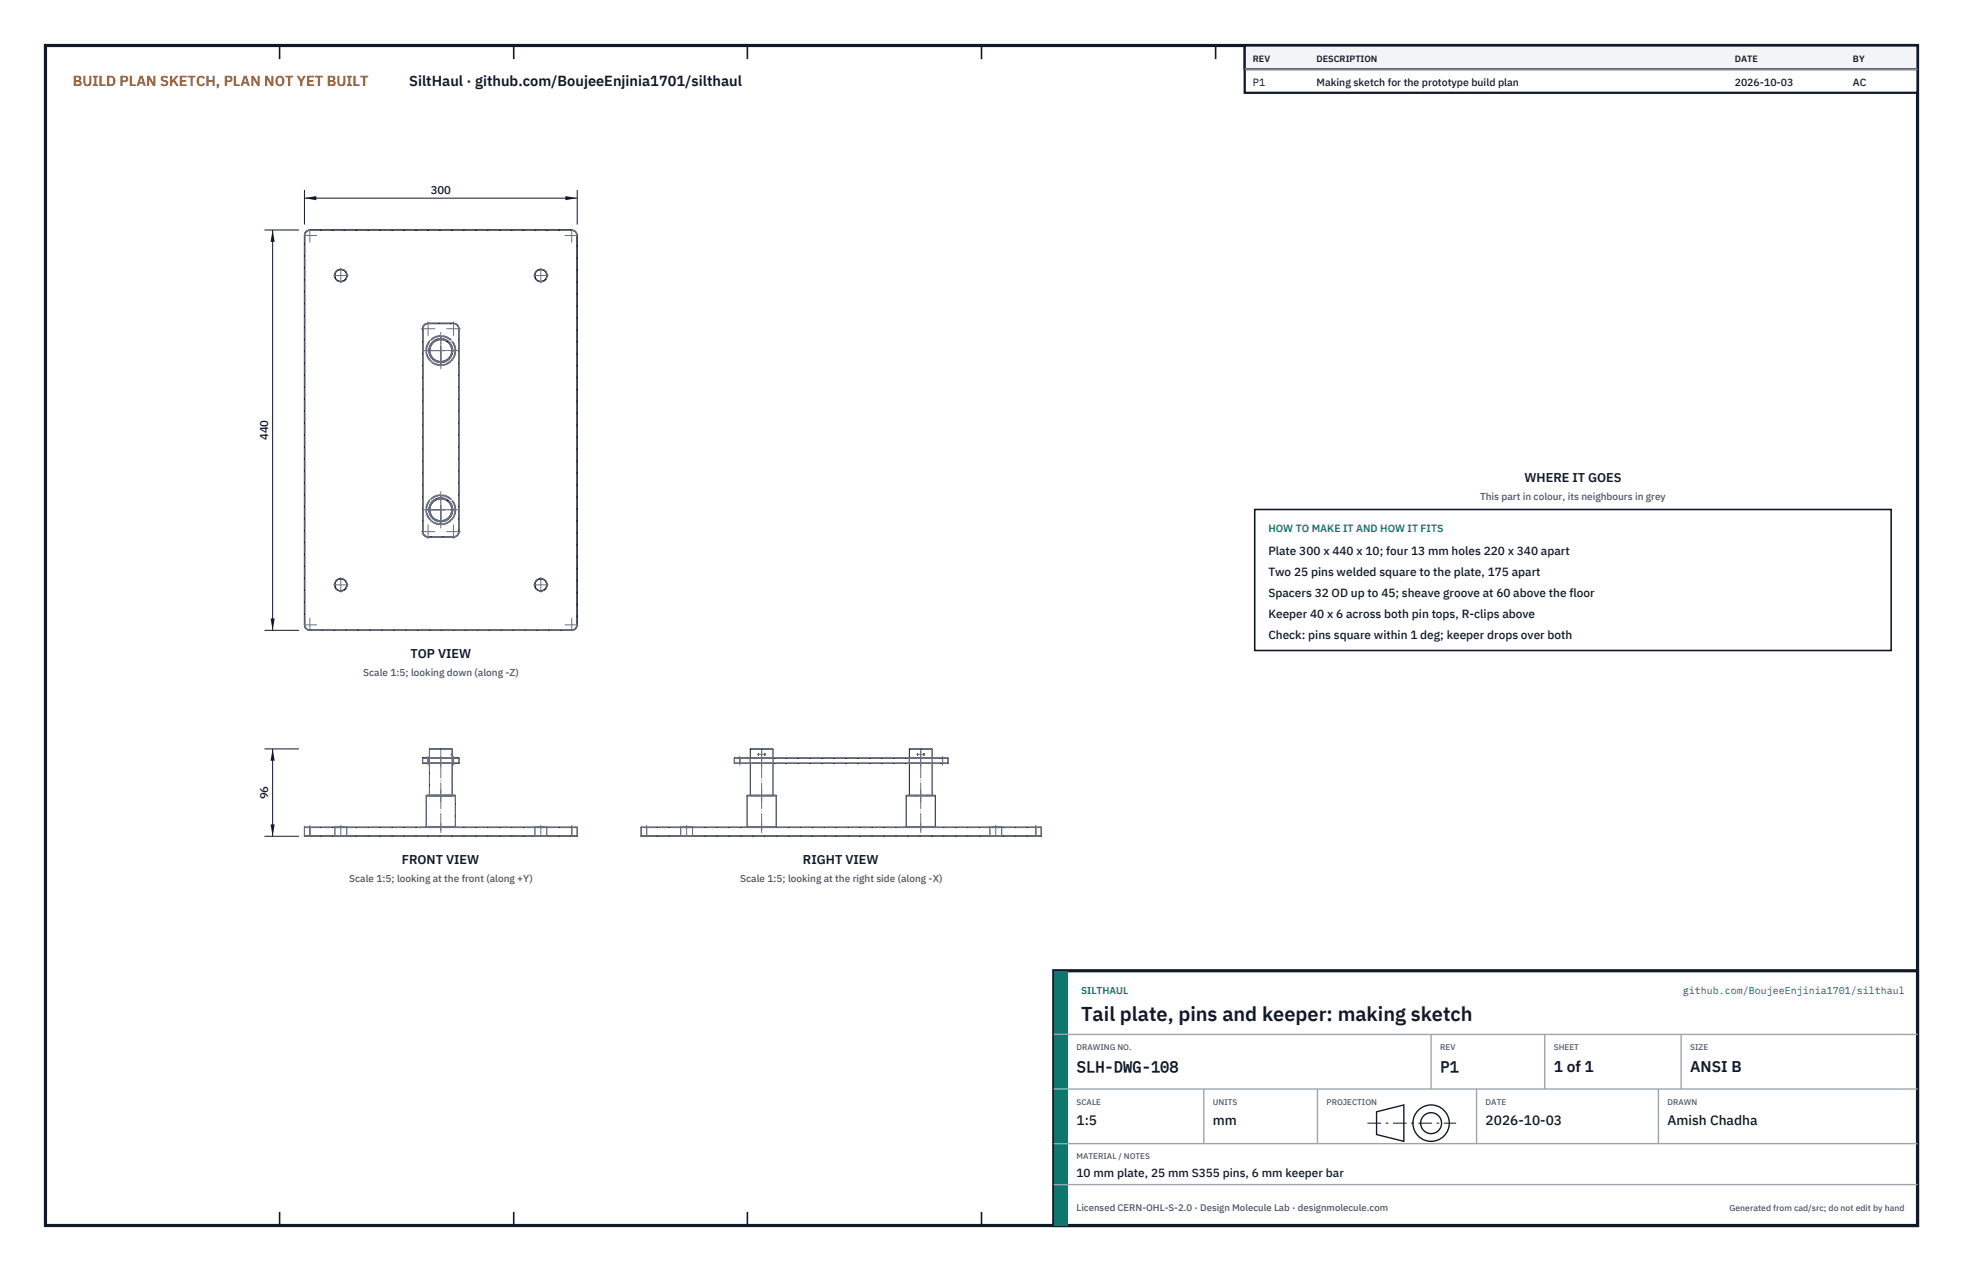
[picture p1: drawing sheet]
<svg xmlns="http://www.w3.org/2000/svg" width="432mm" height="279mm" viewBox="0 0 432 279" stroke-linecap="round" stroke-linejoin="round" font-family="sans-serif">
<path d="M10 10h411.8v259.4h-411.8z" fill="none" stroke="#111827" stroke-width=".7" stroke-linecap="butt"/>
<g fill="none" stroke="#111827" stroke-width=".35">
<path d="M61.5 10v3M113 10v3M164.4 10v3M215.9 10v3M267.4 10v3M318.9 10v3M370.3 10v3M61.5 266.4v3M113 266.4v3M164.4 266.4v3M215.9 266.4v3M267.4 266.4v3"/>
<path d="M318.9 266.4v3M370.3 266.4v3"/>
</g>
<g fill="none" stroke="#111727" stroke-width=".22">
<path d="M67 51.8h.1M67 51.8v85.6M68.2 50.6a1.2 1.2 0 0 0-1.2 1.2M68.2 50.6a1.12 1.12 0 0 0-1.2 1.2M68.2 50.6h.1M68.2 50.6h57.6M125.8 50.6a1.2 1.2 0 0 1 1.2 1.2M125.8 50.6a1.12 1.12 0 0 1 1.1 1.2M125.8 50.6h.1M126.9 51.8h.1M126.9 51.8v85.6M127 51.8v85.6"/>
<path d="M93 72.3h.1M93 72.3v44.6M94.2 71.1a1.2 1.2 0 0 0-1.2 1.2M94.2 71.1a1.12 1.12 0 0 0-1.2 1.2M94.2 71.1h.1M94.2 71.1h5.6M99.4 76.3v.1M99.4 76.3h.1M99.4 77.8h.1M99.8 71.1a1.2 1.2 0 0 1 1.2 1.2M99.8 71.1a1.12 1.12 0 0 1 1.1 1.2M99.8 71.1h.1"/>
<path d="M100.9 72.3h.1M100.9 72.3v44.6M101 72.3v44.6M93 116.9a1.2 1.2 0 0 0 1.2 1.2M93 116.9h.1M93 116.9a1.12 1.12 0 0 0 1.2 1.1M94.2 118v.1M94.2 118.1h5.6M94.2 118h5.6M99.4 111.3v.1M99.4 111.3h.1M99.4 112.8h.1"/>
<path d="M99.8 118v.1M100.9 116.9a1.12 1.12 0 0 1-1.1 1.1M100.9 116.9h.1M101 116.9a1.2 1.2 0 0 1-1.2 1.2M67 137.4a1.2 1.2 0 0 0 1.2 1.2M67 137.4h.1M67 137.4a1.12 1.12 0 0 0 1.2 1.1M68.2 138.5v.1M68.2 138.6h57.6M68.2 138.5h57.6M125.8 138.5v.1M126.9 137.4a1.12 1.12 0 0 1-1.1 1.1"/>
<path d="M126.9 137.4h.1M127 137.4a1.2 1.2 0 0 1-1.2 1.2M93 167.8h.1M93 166.7v1.1M93 167.8h8M93 166.7h8M93 166.6v.1M93 166.6h1.2v1.2h-1.2M93 167.8h7.9M93 166.6h7.9M93.8 174.9h6.4M93.8 174.9v6.8"/>
<path d="M94.5 164.7h5M94.5 164.7v1.9M94.5 167.8v7M99.4 165.7v.3M99.5 164.7v1.9M99.5 167.8v7M100.2 174.9v6.8M100.9 166.6h-1.1v1.2h1.1M100.9 166.6l.1 .1M101 167.8h-.1M101 166.7v1.1M161.5 167.8h45.8"/>
<path d="M161.5 167.8h47M161.5 166.7h47M161.5 166.7v1.1M162.7 166.6v1.2M164.3 174.9h6.4M164.3 174.9v6.8M165 164.7h5M165 164.7v1.9M165 167.8v7M166.8 166h.1M166.8 165.7v.3M166.8 165.7h.1"/>
<path d="M168.2 165.7v.3M168.2 165.7h.1M168.2 166h.1M170 164.7v1.9M170 167.8v7M170.7 174.9v6.8M199.3 174.9h6.4M199.3 174.9v6.8M200 164.7h5M200 164.7v1.9M200 167.8v7M201.8 166h.1"/>
<path d="M201.8 165.7v.3M201.8 165.7h.1M203.2 165.7v.3M203.2 165.7h.1M203.2 166h.1M205 164.7v1.9M205 167.8v7M205.7 174.9v6.8M207.3 166.6l-45.8 .1M207.3 166.6l1.2 .1M207.3 166.6v1.2M208.5 167.8h-1.2"/>
<path d="M208.5 166.7v1.1M67 183.8h58.8M67 181.9v1.9M67 183.8h60M67 181.9h60M68.2 181.8v2M93.8 181.7h6.4M93.8 181.7l-.1 .1M100.2 181.7l.1 .1M125.8 181.8l-58.8 .1M125.8 181.8l1.2 .1M125.8 181.8v2"/>
<path d="M127 183.8h-1.2M127 181.9v1.9M141 183.8h86.8M141 183.8h88M141 181.9h88M141 181.9v1.9M142.2 181.8v2M164.3 181.7h6.4M164.3 181.7l-.1 .1M170.7 181.7l.1 .1M199.3 181.7h6.4M199.3 181.7l-.1 .1"/>
<path d="M205.7 181.7l.1 .1M227.8 181.8l-86.8 .1M227.8 181.8l1.2 .1M227.8 181.8v2M229 183.8h-1.2M229 181.9v1.9"/>
<circle cx="75" cy="60.6" r="1.39"/>
<circle cx="75" cy="60.6" r="1.31"/>
<circle cx="97" cy="77.1" r="2.63"/>
<circle cx="97" cy="77.1" r="2.55"/>
<circle cx="97" cy="77.1" r="2.5"/>
<circle cx="97" cy="77.1" r="2.4"/>
<circle cx="119" cy="60.6" r="1.39"/>
<circle cx="119" cy="60.6" r="1.31"/>
<circle cx="97" cy="112.1" r="2.4"/>
<circle cx="97" cy="112.1" r="2.63"/>
<circle cx="97" cy="112.1" r="2.55"/>
<circle cx="97" cy="112.1" r="2.5"/>
<circle cx="75" cy="128.6" r="1.39"/>
<circle cx="75" cy="128.6" r="1.31"/>
<circle cx="119" cy="128.6" r="1.39"/>
<circle cx="119" cy="128.6" r="1.31"/>
</g>
<g fill="none" stroke="#6a7180" stroke-width=".22" stroke-dasharray="2.1 .5">
<path d="M67 51.8a1.2 1.2 0 0 1 1.2-1.2M67 51.8h.1M67 51.8a1.12 1.12 0 0 1 1.2-1.2M68.2 50.6h57.6M68.2 50.6h.1M125.8 50.6a1.2 1.2 0 0 1 1.2 1.2M125.8 50.6a1.12 1.12 0 0 1 1.1 1.2M125.8 50.6h.1M126.9 51.8v85.6M127 51.8h-.1M93 72.3a1.2 1.2 0 0 1 1.2-1.2M93 72.3h.1"/>
<path d="M93 72.3a1.12 1.12 0 0 1 1.2-1.2M94.2 71.1h5.6M94.2 71.1h.1M99.4 76.3v.1M99.4 77.8h.1M99.4 76.4v-.1M99.8 71.1a1.2 1.2 0 0 1 1.2 1.2M99.8 71.1a1.12 1.12 0 0 1 1.1 1.2M99.8 71.1h.1M100.9 72.3v44.6M101 72.3v44.6M101 72.3h-.1"/>
<path d="M93 116.9v-44.6M93 116.9h.1M94.2 118.1a1.2 1.2 0 0 1-1.2-1.2M94.2 118.1v-.1M94.2 118a1.12 1.12 0 0 1-1.2-1.1M99.4 111.3v.1M99.4 112.8h.1M99.4 111.4v-.1M99.8 118.1h-5.6M99.8 118h-5.6M99.8 118.1v-.1M100.9 116.9a1.12 1.12 0 0 1-1.1 1.1"/>
<path d="M101 116.9a1.2 1.2 0 0 1-1.2 1.2M101 116.9h-.1M67 137.4h.1M67 137.4v-85.6M68.2 138.6a1.2 1.2 0 0 1-1.2-1.2M68.2 138.6v-.1M68.2 138.5a1.12 1.12 0 0 1-1.2-1.1M125.8 138.6h-57.6M125.8 138.5h-57.6M125.8 138.6v-.1M126.9 137.4a1.12 1.12 0 0 1-1.1 1.1M127 137.4a1.2 1.2 0 0 1-1.2 1.2"/>
<path d="M127 137.4h-.1M93 167.8v-1.1M93 167.8h1.2M93 166.7h1.2M93.8 174.9v6.8M93.8 174.9l.1-.1M93.8 174.9h6.4M93.9 174.8h6.2M94.2 167.8h5.6M94.2 166.6h5.6M94.2 167.8v-1.1M94.2 167.8h.1"/>
<path d="M94.2 166.7v-.1M94.2 166.7h5.6M94.3 167.8h5.3M94.3 166.6h5.3M94.4 174.8h5.2M94.4 167.8h-.1M94.4 166.7l-.1-.1M94.4 166.7v1.1M94.4 167.8h5.1M94.4 166.7h5.1M94.5 174.9h5M94.5 174.9l-.1-.1"/>
<path d="M94.5 174.9v-.1M94.5 167.8v-1.2M94.5 174.9v-10.2M94.5 164.7h5M99.4 166v-.3M99.4 165.7v.3M99.4 164.6h-4.8M99.5 174.9l.1-.1M99.5 174.9h-5M99.5 174.9v-.1M99.5 167.8v-1.2M99.5 174.9v-10.2"/>
<path d="M99.5 164.7h-5M99.5 167.8h.1M99.5 166.7l.1-.1M99.5 167.8v-1.1M99.5 167.8h-5.1M99.5 166.7h-5.1M99.6 174.8h-5.2M99.6 167.8h-5.3M99.6 166.6h-5.3M99.8 167.8v-1.1M99.8 167.8h.1M99.8 167.8h1.2"/>
<path d="M99.8 166.7v-.1M99.8 166.7h1.2M100.1 174.8h-6.2M100.2 174.9h-6.4M101 167.8v-1.1M161.5 167.8v-1.1M161.5 167.8h1.2M161.5 166.7h1.2M161.6 167.8h1.1M161.6 166.6h1.1M162.7 167.8h44.6M162.7 166.6h44.6"/>
<path d="M162.7 167.8v-1.1M162.7 166.7h44.6M162.7 167.8h.1M162.7 166.7v-.1M164.9 167.8h2.6M164.9 166.6h2.6M164.9 174.8h2.6M165 167.8h-.1M165 166.7l-.1-.1M165 166.7v1.1M165 167.8h2.5M165 166.7h2.5"/>
<path d="M165 174.9h2.5M165 174.9l-.1-.1M165 174.9v-.1M165 167.8v-1.2M166.8 165.7v.3M167.5 174.8h2.6M167.5 174.9h2.5M167.5 167.8h2.7M167.5 166.6h2.7M167.5 167.8h2.6M167.5 166.7h2.6M168.2 166v-.3"/>
<path d="M169.9 164.6h-4.8M170 174.9h-5M170 174.9l.1-.1M170 174.9v-.1M170 167.8v-1.2M170 164.7h-5M170.1 167.8h.1M170.1 166.7l.1-.1M170.1 166.7v1.1M170.1 167.8h-5.1M170.1 166.7h-5.1M170.1 174.8h-5.2"/>
<path d="M170.2 167.8h-5.3M170.2 166.6h-5.3M170.6 174.8h-6.2M170.7 174.9h-6.4M199.9 167.8h2.6M199.9 166.6h2.6M199.9 174.8h2.6M200 167.8h-.1M200 166.7l-.1-.1M200 166.7v1.1M200 167.8h2.5M200 166.7h2.5"/>
<path d="M200 174.9h2.5M200 174.9l-.1-.1M200 174.9v-.1M200 167.8v-1.2M201.8 165.7v.3M202.5 174.8h2.6M202.5 174.9h2.5M202.5 167.8h2.7M202.5 166.6h2.7M202.5 167.8h2.6M202.5 166.7h2.6M203.2 166v-.3"/>
<path d="M204.9 164.6h-4.8M205 174.9h-5M205 174.9l.1-.1M205 174.9v-.1M205 167.8v-1.2M205 164.7h-5M205.1 167.8h.1M205.1 166.7l.1-.1M205.1 166.7v1.1M205.1 167.8h-5.1M205.1 166.7h-5.1M205.1 174.8h-5.2"/>
<path d="M205.2 167.8h-5.3M205.2 166.6h-5.3M205.6 174.8h-6.2M205.7 174.9h-6.4M207.3 167.8h1.2M207.3 166.6h1.2M207.3 167.8v-1.1M207.3 167.8h.1M207.3 166.7v-.1M207.3 166.7h1.2M208.5 167.8v-1.1M67 183.8v-1.9"/>
<path d="M67 183.8h1.2M67 181.9h1.2M67 181.8h1.2M68.2 183.8h57.6M68.2 181.8h57.6M68.2 183.8v-1.9M68.2 183.8h.1M68.2 181.9v-.1M68.2 181.9h57.6M73.6 183.8h2.7M73.6 181.8h2.7M73.7 183.8h-.1"/>
<path d="M73.7 181.9l-.1-.1M73.7 181.9v1.9M73.7 183.8h2.6M73.7 181.9h2.6M76.3 183.8h.1M76.3 181.9v-.1M76.3 183.8v-1.9M76.3 183.8h-2.6M76.3 181.9h-2.6M76.3 183.8h-2.7M76.3 181.8h-2.7M93.7 181.8h6.6"/>
<path d="M93.8 181.7h6.4M93.8 181.7l-.1 .1M94.5 181.8h5M94.5 181.8h.1M94.6 181.8h4.8M99.4 181.8h-4.8M99.5 181.8h-5M99.5 181.8h.1M99.5 181.8h-.1M100.2 181.7h-6.4M100.2 181.7v-6.8M100.3 181.8h-6.6"/>
<path d="M100.3 181.8l-.1-.1M117.6 183.8h2.7M117.6 181.8h2.7M117.7 183.8h-.1M117.7 181.9l-.1-.1M117.7 181.9v1.9M117.7 183.8h2.6M117.7 181.9h2.6M120.3 183.8h.1M120.3 181.9v-.1M120.3 183.8v-1.9M120.3 183.8h-2.6"/>
<path d="M120.3 181.9h-2.6M120.3 183.8h-2.7M120.3 181.8h-2.7M125.8 183.8h1.1M125.8 181.8h1.1M125.8 183.8v-1.9M125.8 183.8h.1M125.8 183.8h1.2M125.8 181.9v-.1M125.8 181.9h1.2M127 183.8v-1.9M141 183.8v-1.9"/>
<path d="M141 183.8h1.2M141 181.9h1.2M141.1 183.8h1.1M141.1 181.8h1.1M142.2 183.8h85.6M142.2 181.8h85.6M142.2 183.8v-1.9M142.2 181.9h85.6M142.2 183.8h.1M142.2 181.9v-.1M149.7 183.8h1.3M149.7 181.8h1.3"/>
<path d="M149.7 183.8h.1M149.7 181.9v-.1M149.7 181.9v1.9M149.7 181.9h1.3M151 183.8h1.4M151 181.8h1.4M151 183.8h1.3M151 181.9h1.3M152.3 183.8h.1M152.3 181.9l.1-.1M152.3 181.9v1.9M152.3 183.8h-2.6"/>
<path d="M152.3 181.9h-2.6M152.4 183.8h-2.7M152.4 181.8h-2.7M164.2 181.8h3.3M165 181.8h2.5M165 181.8h5M165 181.8h.1M165.1 181.8h2.4M167.5 181.8h3.3M167.5 181.8h2.5M167.5 181.8h2.4M167.5 181.8h-2.5"/>
<path d="M169.9 181.8h-4.8M170 181.8h-5M170 181.8h-2.5M170 181.8h.1M170 181.8h-.1M170.7 181.7h-6.4M170.8 181.8h-6.6M199.2 181.8h3.3M200 181.8h2.5M200 181.8h5M200 181.8h.1M200.1 181.8h2.4"/>
<path d="M202.5 181.8h3.3M202.5 181.8h2.5M202.5 181.8h2.4M202.5 181.8h-2.5M204.9 181.8h-4.8M205 181.8h-5M205 181.8h-2.5M205 181.8h.1M205 181.8h-.1M205.7 181.7h-6.4M205.8 181.8h-6.6M217.7 183.8h1.3"/>
<path d="M217.7 181.8h1.3M217.7 183.8h.1M217.7 181.9v-.1M217.7 181.9v1.9M217.7 181.9h1.3M219 183.8h1.4M219 181.8h1.4M219 183.8h1.3M219 181.9h1.3M220.3 183.8h.1M220.3 181.9l.1-.1M220.3 181.9v1.9"/>
<path d="M220.3 183.8h-2.6M220.3 181.9h-2.6M220.4 183.8h-2.7M220.4 181.8h-2.7M227.8 183.8h1.2M227.8 181.8h1.2M227.8 183.8v-1.9M227.8 183.8h.1M227.8 181.9v-.1M227.8 181.9h1.2M229 183.8v-1.9"/>
<circle cx="75" cy="60.6" r="1.39"/>
<circle cx="97" cy="77.1" r="2.5"/>
<circle cx="97" cy="77.1" r="2.6"/>
<circle cx="97" cy="77.1" r="2.63"/>
<circle cx="97" cy="77.1" r="3.1"/>
<circle cx="97" cy="77.1" r="3.3"/>
<circle cx="97" cy="77.1" r="3.2"/>
<circle cx="97" cy="77.1" r="2.4"/>
<circle cx="119" cy="60.6" r="1.39"/>
<circle cx="97" cy="112.1" r="3.3"/>
<circle cx="97" cy="112.1" r="2.6"/>
<circle cx="97" cy="112.1" r="2.5"/>
<circle cx="97" cy="112.1" r="3.1"/>
<circle cx="97" cy="112.1" r="2.4"/>
<circle cx="97" cy="112.1" r="2.63"/>
<circle cx="97" cy="112.1" r="3.2"/>
<circle cx="75" cy="128.6" r="1.39"/>
<circle cx="119" cy="128.6" r="1.39"/>
</g>
<g fill="none" stroke="#6a7180" stroke-width=".22" stroke-dasharray="4.2 .5 0 .5">
<path d="M67 51.8h2.7M68.2 53.3v-2.7M124.3 51.8h2.7M125.8 53.3v-2.7M73.3 60.6h3.3M75 62.2v-3.3M92.7 72.3h3M93 77.1h8M93.8 77.1h6.4M93.8 77.1h6.3M94.2 73.8v-3M98.3 72.3h3"/>
<path d="M99.1 77.1h.5M99.8 73.8v-3M117.3 60.6h3.3M119 62.2v-3.3M97 81.1v-8M97 80.3v-6.4M97 80.2v-6.3M92.7 116.9h3M93 112.1h8M93.8 112.1h6.4M93.8 112.1h6.3M94.2 118.4v-3"/>
<path d="M97 116.1v-8M97 115.3v-6.4M97 115.2v-6.3M98.3 116.9h3M99.1 112.1h.5M99.8 118.4v-3M67 137.4h2.7M68.2 138.6v-2.7M73.3 128.6h3.3M75 130.2v-3.3M117.3 128.6h3.3M119 130.2v-3.3"/>
<path d="M124.3 137.4h2.7M125.8 138.6v-2.7M94.2 166.3v1.9M97 176.3v-11.7M97 173.6v9.5M97 165.9v2.7M99.1 165.8h.5M99.8 166.3v1.9M162.7 166.3v1.9M166.6 165.8h1.8M167.5 176.3v-11.7M167.5 173.6v9.5"/>
<path d="M167.5 166.7v-1.8M167.5 165.9v2.7M201.6 165.8h1.8M202.5 176.3v-11.7M202.5 173.6v9.5M202.5 166.7v-1.8M202.5 165.9v2.7M207.3 166.3v1.9M68.2 181.4v2.4M75 181.4v2.4M97 182.6v-1.6M119 181.4v2.4"/>
<path d="M125.8 181.4v2.4M142.2 181.4v2.4M151 181.4v2.4M167.5 182.6v-1.6M202.5 182.6v-1.6M219 181.4v2.4M227.8 181.4v2.4"/>
</g>
<path d="M67 41.8v7.6M67 43.6h60M127 41.8v7.6" fill="none" stroke="#111827" stroke-width=".22"/>
<path d="M67 43.6l2.6-.5v.9zM124.4 43.1v.9l2.6-.4z" fill="#111827"/>
<path d="M58.2 50.6h7.6M60 50.6v88M58.2 138.6h7.6" fill="none" stroke="#111827" stroke-width=".22"/>
<path d="M60 50.6l-.5 2.6h.9zM59.5 136h.9l-.4 2.6z" fill="#111827"/>
<path d="M58.2 164.6h7.6M60 164.6v19.2M58.2 183.8h7.6" fill="none" stroke="#111827" stroke-width=".22"/>
<path d="M60 164.6l-.5 2.6h.9zM59.5 181.2h.9l-.4 2.6z" fill="#111827"/>
<path d="M276 112h140v31h-140z" fill="#fff" stroke="#111827" stroke-width=".35"/>
<path d="M273.8 10h148v10.4h-148z" fill="#fff" stroke="#111827" stroke-width=".5"/>
<path d="M273.8 10h148v5.2h-148z" fill="#f3f4f6" stroke="#111827" stroke-width=".5"/>
<path d="M273.8 15.2h148" fill="none" stroke="#9ca3af" stroke-width=".3"/>
<path d="M231.8 213.4h190v56h-190z" fill="#fff" stroke="#111827" stroke-width=".7" stroke-linecap="butt"/>
<path d="M231.8 213.4h3v56h-3z" fill="#0f766e"/>
<path d="M231.8 227.4h190M231.8 239.4h190M264.8 239.4v12M289.8 239.4v12M314.8 227.4v12M324.8 239.4v12M339.8 227.4v12M364.8 239.4v12M369.8 227.4v12M231.8 251.4h190M231.8 260.4h190" fill="none" stroke="#9ca3af" stroke-width=".3"/>
<g fill="none" stroke="#111827" stroke-width=".3">
<path d="M302.8 244.4l6-1.5v8l-6-1.5z"/>
<circle cx="314.8" cy="246.9" r="4"/>
<circle cx="314.8" cy="246.9" r="2.3"/>
</g>
<path d="M300.8 246.9h19.5" fill="none" stroke="#111827" stroke-width=".22" stroke-dasharray="3 1 .6 1" stroke-linecap="butt"/>
<text font-size="4.4" fill="#111827" x="237.8" y="224.4">Tail plate, pins and keeper: making sketch</text>
<g font-size="3.4" fill="#111827">
<text x="236.8" y="235.6">SLH-DWG-108</text>
<text x="316.8" y="235.6">P1</text>
<text x="341.8" y="235.6">1 of 1</text>
<text x="371.8" y="235.6">ANSI B</text>
</g>
<text font-size="3.2" fill="#b45309" x="16" y="19">BUILD PLAN SKETCH, PLAN NOT YET BUILT</text>
<text font-size="3.2" fill="#111827" x="90" y="19">SiltHaul · github.com/BoujeeEnjinia1701/silthaul</text>
<g font-size="3" fill="#111827">
<text x="236.8" y="247.2">1:5</text>
<text x="266.8" y="247.2">mm</text>
<text x="326.8" y="247.2">2026-10-03</text>
<text x="366.8" y="247.2">Amish Chadha</text>
</g>
<g font-size="2.8" fill="#111827">
<text x="335.3" y="106">WHERE IT GOES</text>
<text x="90.3" y="144.6">TOP VIEW</text>
<text x="88.4" y="189.9">FRONT VIEW</text>
<text x="176.6" y="189.9">RIGHT VIEW</text>
</g>
<g font-size="2.6" fill="#111827">
<text x="279" y="122">Plate 300 x 440 x 10; four 13 mm holes 220 x 340 apart</text>
<text x="279" y="126.6">Two 25 pins welded square to the plate, 175 apart</text>
<text x="279" y="131.2">Spacers 32 OD up to 45; sheave groove at 60 above the floor</text>
<text x="279" y="135.8">Keeper 40 x 6 across both pin tops, R-clips above</text>
<text x="279" y="140.4">Check: pins square within 1 deg; keeper drops over both</text>
<text x="236.8" y="258.8">10 mm plate, 25 mm S355 pins, 6 mm keeper bar</text>
</g>
<g font-size="2.5" fill="#111827">
<text x="94.7" y="42.6">300</text>
<text x="59" y="96.8" transform="rotate(-90 59 96.8)">440</text>
<text x="59" y="175.7" transform="rotate(-90 59 175.7)">96</text>
</g>
<g font-size="2.3" fill="#111827">
<text x="275.6" y="18.8">P1</text>
<text x="289.6" y="18.8">Making sketch for the prototype build plan</text>
<text x="381.6" y="18.8">2026-10-03</text>
<text x="407.6" y="18.8">AC</text>
</g>
<text font-size="2.3" fill="#0f766e" x="279" y="117">HOW TO MAKE IT AND HOW IT FITS</text>
<g font-size="2.2" fill="#4b5563">
<text x="325.6" y="110">This part in colour, its neighbours in grey</text>
<text x="79.9" y="148.6">Scale 1:5; looking down (along -Z)</text>
<text x="76.8" y="193.9">Scale 1:5; looking at the front (along +Y)</text>
<text x="162.8" y="193.9">Scale 1:5; looking at the right side (along -X)</text>
</g>
<g font-size="2.2" fill="#0f766e">
<text x="237.8" y="218.4">SILTHAUL</text>
<text x="370.1" y="218.4">github.com/BoujeeEnjinia1701/silthaul</text>
</g>
<text font-size="2.1" fill="#4b5563" x="236.8" y="266.2">Licensed CERN-OHL-S-2.0 · Design Molecule Lab · designmolecule.com</text>
<g font-size="2" fill="#111827">
<text x="275.6" y="13.6">REV</text>
<text x="289.6" y="13.6">DESCRIPTION</text>
<text x="381.6" y="13.6">DATE</text>
<text x="407.6" y="13.6">BY</text>
</g>
<text font-size="1.9" fill="#4b5563" x="380.4" y="266.2">Generated from cad/src; do not edit by hand</text>
<g font-size="1.8" fill="#4b5563">
<text x="236.8" y="230.8">DRAWING NO.</text>
<text x="316.8" y="230.8">REV</text>
<text x="341.8" y="230.8">SHEET</text>
<text x="371.8" y="230.8">SIZE</text>
<text x="236.8" y="242.8">SCALE</text>
<text x="266.8" y="242.8">UNITS</text>
<text x="291.8" y="242.8">PROJECTION</text>
<text x="326.8" y="242.8">DATE</text>
<text x="366.8" y="242.8">DRAWN</text>
<text x="236.8" y="254.8">MATERIAL / NOTES</text>
</g>
</svg>
